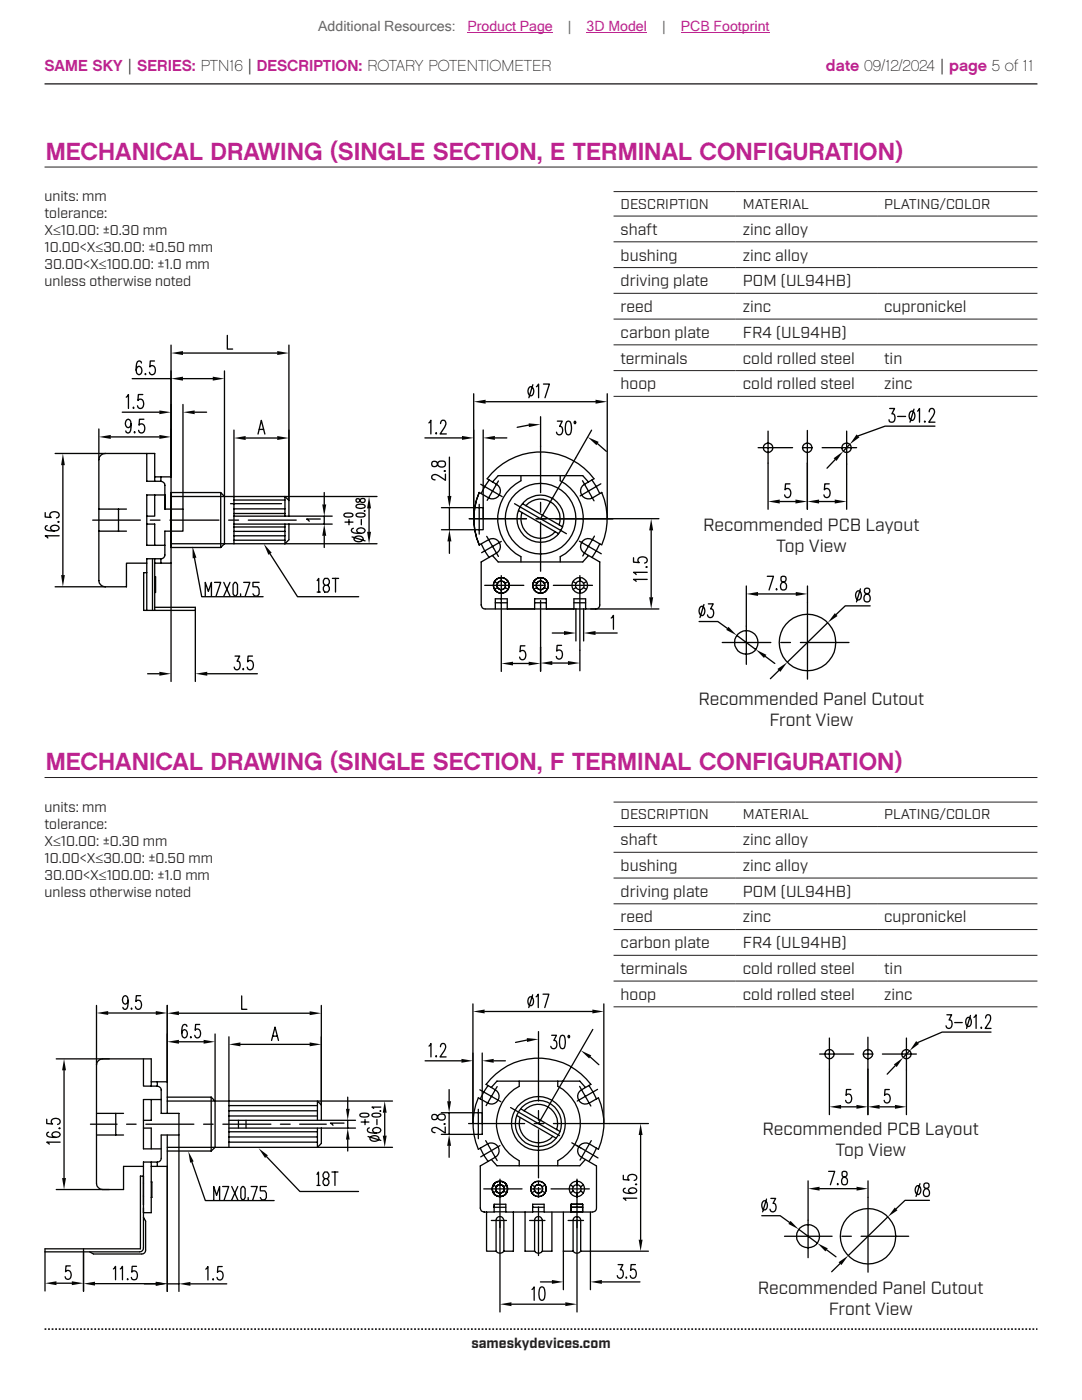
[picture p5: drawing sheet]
<svg xmlns="http://www.w3.org/2000/svg" width="216mm" height="279mm" viewBox="0 0 216 279" stroke-linecap="round" stroke-linejoin="round" font-family="sans-serif">
<path d="M8.9 16.7h198.1" fill="none" stroke="#231f20" stroke-width=".26"/>
<path d="M8.9 265.3h198.1" fill="none" stroke="#231f20" stroke-width=".35" stroke-dasharray=".4 .4 .4 .4 .4 .4" stroke-dashoffset=".7" stroke-linecap="butt"/>
<path d="M8.9 33.3h198.1" fill="none" stroke="#231f20" stroke-width=".2"/>
<path d="M94.5 78.6v24.9M121.2 78.6v24.9M96.9 80.2h21.9" fill="none" stroke="#040503" stroke-width=".26"/>
<g fill="#040503">
<path d="M94.5 80.2l2.4-.4v.8z"/>
<path d="M118.8 79.8l2.4 .4-2.4 .4z"/>
</g>
<path d="M34.1 68.9v26.3M36.5 70.5h18.8M57.7 68.9v31M105.6 77.3l.2-.1a.95 .95 0 0 1 .8 .7 .95 .95 0 0 1-.4 .9l-.4 .2a1.17 1.17 0 0 1-.2-1.7zM106.3 76.8l-.8 2.6M107 77.2l.5-.6v2.8M108.4 76.6h1.2l-.9 2.8" fill="none" stroke="#040503" stroke-width=".26"/>
<g fill="#040503">
<path d="M34.1 70.5l2.4-.4v.8z"/>
<path d="M55.3 70.1l2.4 .4-2.4 .4z"/>
</g>
<path d="M26.4 75.6h7.7M34.1 74v21.2M36.5 75.6h6M44.8 74v25.1M45.4 66.9v2.8h1" fill="none" stroke="#040503" stroke-width=".26"/>
<g fill="#040503">
<path d="M42.5 75.2l2.3 .4-2.3 .4z"/>
<path d="M34.1 75.6l2.4-.4v.8z"/>
</g>
<path d="M28.2 72.4l-.1-.2-.4-.2a1.64 1.64 0 0 0-.5 1.9l.1 .5 .4 .4a.87 .87 0 0 0 .6-.9 .87 .87 0 0 0-.6-.8l-.3 .1-.2 .7M29 74.6v.2l.1-.2M30.8 72h-.8l-.1 1.2a.52 .52 0 0 1 .8-.1 1.09 1.09 0 0 1-.2 1.7 .55 .55 0 0 1-.7-.5M34.1 99.1h10.7M34.1 98.3h9.9M18.5 103.8h9.5M30 103.8h1.9M33.9 103.8h9.8M34.1 109.3h9.9M34.1 108.5h10.7M45.6 103.8h2M49.5 103.8h9.6" fill="none" stroke="#040503" stroke-width=".26"/>
<path d="M38.4 109l.8 2.3-.8 .1z" fill="#040503"/>
<path d="M105.5 84.8l-2.3 .5M107.9 83.2v5.9M111.8 95.9a8.5 8.5 0 0 1 0 15.2M118 85.9l-3.1 5.5M119.2 88.5l1.8 1.6M38.8 111.3l1.5 7.8h12.2M93.6 103.5h11.4M107 103.5h2M110.9 103.5h11.4" fill="none" stroke="#040503" stroke-width=".26"/>
<g fill="#040503">
<path d="M117.2 87.2l2.3 1-.5 .6z"/>
<path d="M105.5 84.5l2.4 .2-2.4 .5z"/>
</g>
<g fill="none" stroke="#040503" stroke-width=".26">
<path d="M97.2 95.5a13.3 13.3 0 0 1 21.3 0M99.4 94.9h16.9M111.2 84h1l-.5 1.1h.2a.94 .94 0 0 1 .4 1 .94 .94 0 0 1-.8 .7l-.3-.2-.2-.4M113.1 84.2l.4-.2a1.46 1.46 0 0 1 .5 1.6l-.2 1-.5 .2a1.43 1.43 0 0 1-.5-1.6zM114.6 84.1l.1-.1 .2 .3-.2 .3-.1-.1zM93.6 103.5h11.4M96.7 116.8h7.8M99.4 112.1h16.9M106.5 116.8h1.9M107 103.5h2M110.4 116.8h7.8M110.9 103.5h11.4"/>
<path d="M114.5 119.5h2.4M107.9 129.2v4.7M110.2 132.3h3.1M114.5 120.3h2.4M115.7 129.8v4.1"/>
</g>
<g fill="#040503">
<path d="M107.9 132.3l2.3-.4v.8z"/>
<path d="M113.3 131.9l2.4 .4-2.4 .4z"/>
</g>
<g fill="none" stroke="#040503" stroke-width=".26">
<path d="M89.7 91.2v7.8M88.1 101.3h6.6M88.1 105.7h6.6M89.7 101.3v4.4M89.7 108.1v2.3M96.8 121.5h20.1M112.1 128.8h-.9l-.1 1.1a.62 .62 0 0 1 1 .2 .93 .93 0 0 1-.7 1.4l-.2-.1-.2-.4"/>
<circle cx="115.7" cy="116.8" r="1.57"/>
<circle cx="115.7" cy="116.8" r=".86"/>
</g>
<g fill="#040503">
<path d="M89.7 105.7l.4 2.4h-.8z"/>
<path d="M89.3 99h.8l-.4 2.3z"/>
</g>
<g fill="none" stroke="#040503" stroke-width=".26">
<path d="M86.3 92.2l-.1 .6a.59 .59 0 0 0 .5 .3 .59 .59 0 0 0 .5-.2 .91 .91 0 0 1 .7-.9 .91 .91 0 0 1 1 .4 .84 .84 0 0 1-.9 .9 .84 .84 0 0 1-.8-1 .69 .69 0 0 0-.9-.1zM88.7 93.9l.2 .1h-.3M88.9 94.6v1.3l-1.3-.9a.79 .79 0 0 0-.9-.3 .79 .79 0 0 0-.5 .7l.2 .3 .4 .1M103.9 95.9a8.5 8.5 0 0 0-4.6 7.6 8.5 8.5 0 0 0 4.6 7.6M107.9 89v9.3M96 108.5l1.6 2.8M97.1 107l2.4 4M97.5 107.7a1.55 1.55 0 0 1 2.1 .6 1.55 1.55 0 0 1-.5 2.1l-3.1 1.7v8.6a.76 .76 0 0 0 .8 .8M98.3 110.9l1.1 1.2M98.7 116.1l.6 .3M99.3 117.3l-.6 .3M100 114.9v19.1"/>
<path d="M100 108.1l-3.9 2.2M101.2 119.5h-2.4v2M107.9 100.3v1.9M107.9 104.2v9.8M107.9 115.9v2M107.9 119.9v14.1M98.8 120.3h2.4M102.4 132.4h3.1"/>
<circle cx="100" cy="116.8" r="1.57"/>
<circle cx="107.9" cy="103.5" r="7"/>
</g>
<g fill="#040503">
<path d="M100 132.4l2.4-.3v.7z"/>
<path d="M105.5 132.1l2.4 .3-2.4 .4z"/>
</g>
<g fill="none" stroke="#040503" stroke-width=".26">
<path d="M19.7 85.6v6.1M22.1 87.2h9.7M34.1 85.6v9.6M95.6 98.3a13.3 13.3 0 0 0 0 10.5M95.9 96.6l4.3 2.5M97.2 95.5l1.9 1.1a1.57 1.57 0 0 1 .5 2.2 1.57 1.57 0 0 1-2.1 .6l-1.9-1.1a13.3 13.3 0 0 0 0 10.5M97.6 95.8l-.9 1.3-.7 1.4M99.4 94.9l-1.1 1.3M99.5 96l-2.3 3.9M103.9 94.9v1M111.8 94.9v1M114.9 91.4l-7 12.1"/>
<path d="M94.7 101.3h1.7v4.4h-1.7M95.6 100.7v5.9M97.5 107.7l-1.9 1.1M100 115.3v.7M100 117.7v.7M100.8 117.3l.6 .3M101.2 119.5v2h5.5v-2h2.3v2h5.5v-2M101.4 116.1l-.6 .3M102.7 100.5l10.3 6M103.5 101.9l8 4.6M103.9 111.1v1.1M104.1 102.3a3.9 3.9 0 0 0 1.8 4.6 3.9 3.9 0 0 0 4.9-.8"/>
<path d="M104.3 100.5l8 4.6M104.9 100.9a3.9 3.9 0 0 1 4.9-.8 3.9 3.9 0 0 1 1.8 4.6M106.5 116.1l.6 .3M107.1 117.3l-.6 .3M107.9 115.3v.7M107.9 117.7v.7M108.6 117.3l.6 .3M109.2 116.1l-.6 .3M111.8 111.1v1.1M114.3 116.1l.7 .3M115 117.3l-.7 .3M104.7 128.9h-.8l-.1 1.2a.58 .58 0 0 1 .5-.3 .58 .58 0 0 1 .5 .4 .93 .93 0 0 1-.7 1.5l-.2-.2-.2-.4"/>
<path d="M106.7 120.3h2.3"/>
<circle cx="100" cy="116.8" r=".86"/>
<circle cx="107.8" cy="103.5" r="4.7"/>
<circle cx="107.8" cy="116.8" r="1.57"/>
<circle cx="107.8" cy="116.8" r=".86"/>
</g>
<path d="M98.5 109.4v.1" fill="none" stroke="#040503" stroke-width=".2"/>
<g fill="#040503">
<path d="M19.7 87.2l2.4-.4v.8z"/>
<path d="M31.8 86.8l2.3 .4-2.3 .4z"/>
</g>
<g fill="none" stroke="#040503" stroke-width=".26">
<path d="M26.2 84.6a.67 .67 0 0 1-.7 .7 .9 .9 0 0 1-.5-.8 .9 .9 0 0 1 .6-.8l.3 .1a2.68 2.68 0 0 1 0 2.5l-.4 .1-.3-.1-.1-.3M26.9 86.1v.3l.1-.1M28.7 83.7h-.9l-.1 1.2a.59 .59 0 0 1 .6-.3 .59 .59 0 0 1 .5 .3 .93 .93 0 0 1-.7 1.5l-.3-.1-.1-.4M29.3 90.5v5.6h2.8v-.9M30.9 96.1v-5.6h-9.9a1.28 1.28 0 0 0-1.3 1.2v24.2a1.28 1.28 0 0 0 1.3 1.2h4.2v-4.7h4.1M30.9 98.8v4.2h-1.6M30.9 95.2h3.2v17.2h-3.2M32.1 96.1a.83 .83 0 0 1 .8 .7v4.8h3.6v4.4h-3.6v4.8a.75 .75 0 0 1-.8 .7M56.9 99.1h18.3M116.2 95.9l2.3 4M116.3 94.9l1.1 1.3M118.1 95.8l1.6 2.7"/>
<path d="M118.5 95.5l-1.9 1.1a1.58 1.58 0 0 0-.5 2.2 1.58 1.58 0 0 0 2.1 .6l1.9-1.1a13.3 13.3 0 0 1 0 10.5l-1.9-1.1a1.56 1.56 0 0 0-2.1 .5 1.56 1.56 0 0 0 .5 2.2l3.1 1.7v8.6a.76 .76 0 0 1-.8 .8h-2v-2M119.9 96.6l-4.1 2.4M19.7 106h5.5M19.7 101.6h5.5M23.6 101.6v4.4M29.3 114.3h-.6v7.5h10.3v-.6M29.3 104.6h1.6v4.2M30.9 111.5v10.3M32.1 112.4v-.9h-2.8v10.3M32.9 101.6v-2.8h-3.6v10h3.6M56.9 108.5h18.3M73.6 101.5v4.6"/>
<path d="M115.6 108l4.4 2.5M115.7 114.9v14.9M116.4 117.3l.6 .3M117 116.1l-.6 .3M117.4 110.9l-1.1 1.2M118.6 107l-2.3 4M119.7 108.5l-1.6 2.8"/>
</g>
<g fill="#040503">
<path d="M73.6 99.1l.4 2.4h-.8z"/>
<path d="M73.2 106.1h.8l-.4 2.4z"/>
</g>
<path d="M71.1 99.6a.39 .39 0 0 0 0 .4 .39 .39 0 0 0 .4 .2l.2-.1a.66 .66 0 0 1 .4-.6 .66 .66 0 0 1 .7 .3 .55 .55 0 0 1-.5 .5 .55 .55 0 0 1-.6-.6l-.2-.2zM68.7 102.6l.7-.2a.81 .81 0 0 1 1 .4 1.32 1.32 0 0 1-1.8 0zM68.8 104.2h1.6M69.6 103.7v1M70.2 107.2l2.6 .7M70.5 105.4l-.3 .1-.1 .4a1.64 1.64 0 0 0 1.9 .5h.5l.3-.5a.9 .9 0 0 0-.8-.6 .9 .9 0 0 0-.8 .6l.1 .3 .7 .2M70.8 107.2a1.16 1.16 0 0 1 1.7 .2v.3a1.13 1.13 0 0 1-1.9 0zM71.1 102.6l.7-.2a.79 .79 0 0 1 1 .4 1.31 1.31 0 0 1-1.8 0zM71.1 100.8l.7-.2a.76 .76 0 0 1 1 .5v.2l-1 .2-.7-.2zM72.1 103.7v1M72.8 101.9v.1h-.1" fill="none" stroke="#040503" stroke-width=".26"/>
<path d="M52.6 108.5l1.6 1.8-.6 .4z" fill="#040503"/>
<g fill="none" stroke="#040503" stroke-width=".26">
<path d="M46.7 85.8v13.3M49 87.4h6.3M57.7 85.8v14.1M41 119v-2.8l.6 1.8 .6-1.8v2.8M42.8 116.2h1.2l-.9 2.8M44.7 116.2l1.2 2.8M45.9 116.2l-1.2 2.8M46.8 116.2h.3l.3 .5v1.8l-.3 .5h-.3l-.3-.5v-1.8zM48 118.5v.5M48.6 116.2h1.3l-1 2.8M51.7 116.2h-1.2v.9h.9l.3 .5v.9l-.3 .5h-.6l-.3-.5M53.9 110.5l5.5 8.6h12.2"/>
<path d="M63.3 115.9l.3-.5v2.8M63.3 118.2h.6M64.8 116.8l-.3-.4v-.5l.3-.5h.6l.3 .5v.5l-.3 .4h-.6l-.3 .4v.5l.3 .5h.6l.3-.5v-.5l-.3-.4M66.3 115.4h1.3M66.9 115.4v2.8"/>
</g>
<g fill="#040503">
<path d="M46.7 87.4l2.3-.4v.8z"/>
<path d="M55.3 87l2.4 .4-2.4 .4z"/>
</g>
<g fill="none" stroke="#040503" stroke-width=".26">
<path d="M44 98.3l.8 .8v9.4l-.8 .8zM44.8 99.1h12.1M46.7 99.1v9.4M46.7 99.8h10.2M51.5 86.6l.6-2.7 .8 2.7M51.7 85.7h.9M56.9 99.1l.8 .8M56.9 99.1v3.9M64.7 98.3v2.4M44.8 108.5h12.1M46 100.5h10.2M46.7 102.5h10.2"/>
<path d="M46.7 101.6h10.2M46.7 107.8h10.2M46.7 106.9h10.2M46.7 106h10.2M46.7 105.2h10.2M46.7 103h19.6M46.7 104.6h19.6M56.9 104.6v3.9M57.7 107.7l-.8 .8M64.7 103v1.6M64.7 106.9v2.4"/>
</g>
<g fill="#040503">
<path d="M64.3 100.7h.8l-.4 2.3z"/>
<path d="M64.7 104.6l.4 2.3h-.8z"/>
</g>
<path d="M57.7 99.9v3.1M84.8 87.4h7.4M94.5 85.8v17.7M96.4 85.8v17.7M98.7 87.4h2.4M57.7 104.6v3.1M63.9 103.6h-2.7l.5 .4" fill="none" stroke="#040503" stroke-width=".26"/>
<g fill="#040503">
<path d="M96.4 87.4l2.3-.4v.8z"/>
<path d="M92.2 87l2.3 .4-2.3 .4z"/>
</g>
<path d="M85.6 84.4l.4-.5v2.7M87 86.3v.3l.1-.1M87.9 84.5l.1-.4a.58 .58 0 0 1 .8-.1 .58 .58 0 0 1 .1 .9l-1.1 1.7h1.3M34.1 112.4v23.6M29.5 134.5h2.3M39 121.8v14.2M41.4 134.5h10M114.9 121.5v.1M116.5 121.5v.1" fill="none" stroke="#040503" stroke-width=".26"/>
<g fill="#040503">
<path d="M31.8 134.1l2.3 .4-2.3 .4z"/>
<path d="M39 134.5l2.4-.4v.8z"/>
</g>
<path d="M107.8 103.5h23.7M129.9 105.9v13.3M46.9 130.9h.9l-.5 1h.3a1.06 1.06 0 0 1-.2 1.8 .55 .55 0 0 1-.7-.6M48.5 133.4v.3l.1-.2M50.4 130.9h-.9l-.1 1.2a.58 .58 0 0 1 .6-.3 .58 .58 0 0 1 .5 .4 .93 .93 0 0 1-.7 1.5l-.3-.2-.2-.4M117.9 121.5h13.6" fill="none" stroke="#040503" stroke-width=".26"/>
<g fill="#040503">
<path d="M129.9 103.5l.4 2.4h-.8z"/>
<path d="M129.5 119.2h.8l-.4 2.3z"/>
</g>
<path d="M11 90.5h10M12.5 92.8v22M11 117.1h10M126.4 111.3v.9l1.2 .1a.58 .58 0 0 1-.3-.6 .58 .58 0 0 1 .4-.5 .93 .93 0 0 1 1.4 .7l-.1 .3-.4 .2M129 113.1l.1 .1h-.2M129.1 115.6h-2.7l.5 .4M129.1 114.2h-2.7l.5 .5" fill="none" stroke="#040503" stroke-width=".26"/>
<g fill="#040503">
<path d="M12.5 90.5l.4 2.3h-.7z"/>
<path d="M12.2 114.8h.7l-.4 2.3z"/>
</g>
<path d="M24.4 82.3h7.4M34.1 80.7v14.5M36.5 80.7v20.9M38.8 82.3h2.4M9 102.3v.9l1.2 .1a.58 .58 0 0 1-.3-.6 .58 .58 0 0 1 .4-.5 .93 .93 0 0 1 1.5 .7l-.1 .3-.4 .2M9.4 104.9l-.2 .1-.2 .4a1.64 1.64 0 0 0 1.9 .6l.5-.1 .4-.5a.91 .91 0 0 0-.9-.6 .91 .91 0 0 0-.8 .6l.4 .5 .4 .1M11.7 104.1l.1 .1h-.3M11.8 106.9h-2.8l.6 .5" fill="none" stroke="#040503" stroke-width=".26"/>
<g fill="#040503">
<path d="M36.5 82.3l2.3-.4v.8z"/>
<path d="M31.8 81.9l2.3 .4-2.3 .4z"/>
</g>
<path d="M25.2 79.3l.4-.6v2.8M28.5 78.7h-.9l-.1 1.2a.58 .58 0 0 1 .6-.3 .58 .58 0 0 1 .5 .5 .93 .93 0 0 1-.7 1.4l-.3-.1-.2-.4M26.6 81.2v.3l.1-.1M30.4 111.5v10.3M30.9 115.1v3.2h.1v-3.2h-.1M30.9 121.2h8.1M110.2 126.3h2.3M114.9 121.5v6.4M116.5 121.5v6.4M118.8 126.3h4.4" fill="none" stroke="#040503" stroke-width=".26"/>
<g fill="#040503">
<path d="M112.5 125.9l2.4 .4-2.4 .4z"/>
<path d="M116.5 126.3l2.3-.4v.8z"/>
</g>
<path d="M161.1 92.4v9.2M168.9 92.6v9M163.4 100.1h3.2M122 123.3l.4-.5v2.8" fill="none" stroke="#040503" stroke-width=".26"/>
<g fill="#040503">
<path d="M161.1 100.1l2.3-.4v.8z"/>
<path d="M166.6 99.7l2.3 .4-2.3 .4z"/>
</g>
<path d="M153.3 92.4v9.2M161.1 92.4v9.2M165.5 96.6h-.9l-.1 1.2a.64 .64 0 0 1 .8-.3 .64 .64 0 0 1 .3 .7 .83 .83 0 0 1-.8 1.1l-.2-.1-.2-.4M155.6 100.1h3.1" fill="none" stroke="#040503" stroke-width=".26"/>
<g fill="#040503">
<path d="M153.3 100.1l2.3-.4v.8z"/>
<path d="M158.7 99.7l2.4 .4-2.4 .4z"/>
</g>
<path d="M157.6 96.6h-.9v1.2a.64 .64 0 0 1 .7-.3 .64 .64 0 0 1 .4 .7 .83 .83 0 0 1-.8 1.1l-.3-.1-.1-.4M166.6 91.7l-1.6 1.7M169.6 88.7l-1.3 1.3M177.5 81.5h1l-.5 1.1h.2a1.02 1.02 0 0 1-.1 1.7l-.6-.1-.1-.4M179.1 83.1h1.6M181.7 82.2l.4-.1a1.18 1.18 0 0 1 0 1.8h-.3a1.22 1.22 0 0 1-.1-1.7zM182.4 81.7l-.8 2.6M183.1 82.1l.4-.6v2.8M184.5 84l-.1 .2h.2M185.4 82.2l.1-.4a.59 .59 0 0 1 .9-.1 .59 .59 0 0 1 0 .9l-1.1 1.7h1.3M186.6 85h-10l-5.4 2" fill="none" stroke="#040503" stroke-width=".26"/>
<g fill="#040503">
<path d="M166.3 91.5l2-1.5-1.4 2z"/>
<path d="M170.9 86.7l.6 .6-1.9 1.4z"/>
</g>
<g fill="none" stroke="#040503" stroke-width=".26">
<path d="M151.3 89.3h6.8M153.3 86v6.4M160.1 89.3h2M161.1 85.9v6.5M164.1 89.3h6.8M168.9 86v6.6M171 118l.2-.1a.95 .95 0 0 1 .7 .7 .95 .95 0 0 1-.3 1l-.4 .1a1.17 1.17 0 0 1-.2-1.7zM171.7 117.5l-.8 2.6M172.6 117.5a.65 .65 0 0 0 .5 1 .81 .81 0 0 1 .6 .9 .81 .81 0 0 1-.9 .7 .92 .92 0 0 1-.4-1 .92 .92 0 0 1 .9-.7 .56 .56 0 0 0 .3-.5 .56 .56 0 0 0-.4-.5zM155.4 133.8l-1.7 1.6M165.2 124.3l-8.1 7.8M173.6 120.9h-4.9l-1.9 1.7"/>
<circle cx="153.3" cy="89.4" r=".92"/>
<circle cx="161.1" cy="89.4" r=".92"/>
<circle cx="168.9" cy="89.4" r=".94"/>
</g>
<g fill="#040503">
<path d="M155.1 133.5l2-1.4-1.4 2z"/>
<path d="M166.6 122.4l.5 .5-1.9 1.4z"/>
</g>
<g fill="none" stroke="#040503" stroke-width=".26">
<path d="M139.5 124h3.7l1.9 1.4M139.8 121.1l.4-.1a1.18 1.18 0 0 1 0 1.9h-.3a1.22 1.22 0 0 1-.1-1.8zM140.5 120.6l-.8 2.6M141.3 120.5h1l-.5 1h.2a1.06 1.06 0 0 1-.1 1.7 .56 .56 0 0 1-.7-.5M147 126.8l3.8 2.8M148.9 125v7.6M152.7 131l1.9 1.4M161.1 120.3v15.2"/>
<circle cx="148.9" cy="128.2" r="2.34"/>
</g>
<g fill="#040503">
<path d="M150.8 129.6l2.1 1.1-.5 .6z"/>
<path d="M145.4 125.1l1.6 1.7-2.1-1.1z"/>
</g>
<g fill="none" stroke="#040503" stroke-width=".26">
<path d="M148.9 116.9v8.1M151.3 118.5h7.5M161.1 116.9v3.4M144.1 128.2h9.7M155.8 128.2h1.9M159.7 128.2h9.7"/>
<circle cx="161.1" cy="128.2" r="5.6"/>
</g>
<g fill="#040503">
<path d="M148.9 118.5l2.4-.4v.8z"/>
<path d="M158.8 118.1l2.3 .4-2.3 .4z"/>
</g>
<path d="M153.1 115h1.2l-.8 2.7M155 117.5v.2v-.1M155.9 115.1l-.1 .6a.87 .87 0 0 0 .9 .6 .75 .75 0 0 1 .2 1.1 .75 .75 0 0 1-1 .2l-.1-.1a.95 .95 0 0 1 .8-1.4 .6 .6 0 0 0-.1-1.1z" fill="none" stroke="#040503" stroke-width=".26"/>
<path d="M8.9 155.2h198.1" fill="none" stroke="#231f20" stroke-width=".2"/>
<path d="M51.6 229.2l1.9 1.4-.6 .5z" fill="#040503"/>
<path d="M94.4 200.4v23.8M96.7 201.9h21.5M120.5 200.4v23.8M53.2 230.8l6.6 7h11.7M63.3 234.4l.3-.5v2.7M63.3 236.6h.6M64.8 235.2l-.3-.4v-.4l.3-.5h.5l.3 .5v.4l-.3 .4h-.5l-.3 .5v.4l.3 .5h.5l.3-.5v-.4l-.3-.5M66.2 233.9h1.2M66.8 233.9v2.7" fill="none" stroke="#040503" stroke-width=".26"/>
<g fill="#040503">
<path d="M94.4 201.9l2.3-.4v.8z"/>
<path d="M118.2 201.5l2.3 .4-2.3 .4z"/>
</g>
<path d="M105.6 199.1l.4-.2a.98 .98 0 0 1 .5 1 .98 .98 0 0 1-.7 .8 1.14 1.14 0 0 1-.2-1.6zM106.3 198.5l-.8 2.6M107 198.9l.4-.5v2.7M108.4 198.4h1.1l-.8 2.7M33.4 232.8v24.9M16.7 249.8v7.9M19 256.2h12.1" fill="none" stroke="#040503" stroke-width=".26"/>
<g fill="#040503">
<path d="M31.1 255.8l2.3 .4-2.3 .4z"/>
<path d="M16.7 256.2l2.3-.4v.8z"/>
</g>
<g fill="none" stroke="#040503" stroke-width=".26">
<path d="M19.3 200.7v11.8M20.5 211.3h9.7M21.6 202.2h9.5M33.4 200.7v15.2M18 224.4h5.4M25.3 224.4h1.9M29.1 224.4h9.6M40.6 224.4h1.9M44.5 224.4h9.6M56 224.4h1.9M59.8 224.4h5.3M22.6 253.2l.5-.5v2.7"/>
<path d="M24 253.2l.4-.5v2.7M25.5 255.2l-.1 .1h.2M27.2 252.7h-.8l-.1 1.2a.57 .57 0 0 1 .6-.3 .57 .57 0 0 1 .4 .4 .83 .83 0 0 1 0 1 .83 .83 0 0 1-.9 .3l-.2-.4"/>
</g>
<g fill="#040503">
<path d="M19.3 202.2l2.3-.4v.8z"/>
<path d="M31.1 201.8l2.3 .4-2.3 .4z"/>
</g>
<path d="M25.6 199.6l-.3 .7-.3 .1a.89 .89 0 0 1-.6-.8 .89 .89 0 0 1 .6-.9l.3 .1a2.69 2.69 0 0 1 0 2.5l-.4 .1-.3-.1-.1-.3M28.1 198.7h-.9l-.1 1.2a.57 .57 0 0 1 .6-.3 .57 .57 0 0 1 .4 .4 .91 .91 0 0 1-.6 1.4l-.3-.1-.2-.4M26.2 201.2v.2l.1-.1M105.2 207.6l-2.3 .4M107.4 205.9v4.1M117.8 210.9l1.7 1.6M24.7 232.8h3.9M9 249.2h19M9 249.8h18.8M18.7 250.3h9.6" fill="none" stroke="#040503" stroke-width=".26"/>
<g fill="#040503">
<path d="M115.9 209.6l2.1 1-.4 .6z"/>
<path d="M105.1 207.2l2.3 .2-2.2 .6z"/>
</g>
<path d="M89.6 217.5v2.3M110.1 206.6h.9l-.5 1h.3a.92 .92 0 0 1 .3 1 .92 .92 0 0 1-.8 .7l-.3-.2-.1-.3M111.9 206.7l.4-.1a1.53 1.53 0 0 1 .5 1.6l-.2 1-.4 .1a1.31 1.31 0 0 1-.6-1.5zM113.5 206.6l.2 .3-.2 .2-.2-.2zM88.1 222.1h6.5M88.1 226.4h6.5M89.6 222.1v4.3M89.6 228.7v2.3" fill="none" stroke="#040503" stroke-width=".26"/>
<g fill="#040503">
<path d="M89.2 219.8h.8l-.4 2.3z"/>
<path d="M89.6 226.4l.4 2.3h-.8z"/>
</g>
<g fill="none" stroke="#040503" stroke-width=".26">
<path d="M19.3 212.5v23.7M95.4 219.1a13 13 0 0 0 0 10.3M103.6 216.8a8.3 8.3 0 0 0-4.5 7.4 8.3 8.3 0 0 0 4.5 7.5M107.4 210v9.7M111.3 216.8a8.4 8.4 0 0 1 0 14.9M86.3 222.5l-.1 .6a.58 .58 0 0 0 .5 .4 .58 .58 0 0 0 .5-.3 .88 .88 0 0 1 .7-.9 .88 .88 0 0 1 .9 .5 .82 .82 0 0 1-.8 .8 .82 .82 0 0 1-.8-.9 .67 .67 0 0 0-.9-.2zM88.7 224.2l.1 .1h-.2M88.8 224.9v1.2l-1.3-.8a.77 .77 0 0 0-.8-.3 .77 .77 0 0 0-.5 .7l.2 .3h.4M96.9 227.6l2.3 4M97.3 228.3a1.54 1.54 0 0 1 2.1 .6 1.54 1.54 0 0 1-.6 2.1M103.8 223a3.8 3.8 0 0 0 1.7 4.6 3.8 3.8 0 0 0 4.8-.8M107.4 221.6v2"/>
<path d="M107.4 225.5v9.6M107.4 237v1.9M118 227.6l-2.3 3.9M121.6 224.2h7.8M127.8 226.5v20.9M107.4 240.9v9.7M117.8 249.7h11.6"/>
<circle cx="107.4" cy="224.2" r="4.6"/>
<circle cx="107.4" cy="224.2" r="5.4"/>
</g>
<g fill="#040503">
<path d="M127.8 224.2l.4 2.3h-.8z"/>
<path d="M127.4 247.4h.8l-.4 2.3z"/>
</g>
<g fill="none" stroke="#040503" stroke-width=".26">
<path d="M119.4 219.1a12.5 12.5 0 0 1 0 10.3M95.8 229.2l.7 1.3 .9 1.3M96.5 237.3h7.7M97.3 228.3l-1.9 1.1M98.8 231l-3 1.7v8.4a.74 .74 0 0 0 .8 .8h2M99.8 228.6l-3.9 2.3M106.1 237.3h1.9M110 237.3h7.6M115 228.6l4.3 2.5M117.6 228.3a1.55 1.55 0 0 0-2.1 .5 1.55 1.55 0 0 0 .5 2.2l3 1.7M124.4 234.5v.9l1.1 .1a.57 .57 0 0 1-.2-.6 .57 .57 0 0 1 .4-.4 .81 .81 0 0 1 1 0 .81 .81 0 0 1 .2 .9l-.4 .2M124.8 237.1l-.3 .1-.1 .5a1.61 1.61 0 0 0 1.8 .5l.5-.1 .4-.4a.86 .86 0 0 0-.9-.6 .86 .86 0 0 0-.8 .6l.4 .4 .4 .1"/>
<path d="M126.9 236.3l.2 .1h-.3M127.1 239.1h-2.7l.5 .5M97.1 241.9v7.8h1.9M99.8 243.8v18M115.1 243.8v18M115.9 243.6v6.1h1.9M116.3 241.9h1.9M102.1 260.3h10.7"/>
</g>
<g fill="#040503">
<path d="M99.8 260.3l2.3-.4v.8z"/>
<path d="M112.8 259.9l2.3 .4-2.3 .4z"/>
</g>
<g fill="none" stroke="#040503" stroke-width=".26">
<path d="M20.5 211.3a1.25 1.25 0 0 0-1.2 1.2M69.4 219v2.3M95.4 219.1l1.9 1a1.52 1.52 0 0 0 2.1-.5 1.52 1.52 0 0 0-.6-2.1l-1.8-1.1a13 13 0 0 1 20.9 0l-1.9 1.1a1.53 1.53 0 0 0-.5 2.1 1.53 1.53 0 0 0 2.1 .5l1.8-1M95.7 217.5l4.2 2.4M97.4 216.6l-1.6 2.7M98 217l1.2-1.2h16.5l1.1 1.2M99.2 216.8l-2.2 3.8M103.6 215.8v1M111.3 215.8v1M115.7 216.8l2.2 3.9M117.5 216.6l1.5 2.7M118.3 205.4l-10.9 18.8"/>
<path d="M119.2 217.4l-4 2.3M19.3 226.5h5.4M19.3 222.2h5.4M23.1 222.2v4.3M24.7 232.8v4.6h-4.2a1.25 1.25 0 0 1-1.2-1.2M64.1 223.6h6.8M69.4 223.6v1.5M69.4 227.4v2.3M70.9 225.1h-6.8v3.1M93.5 224.2h11.2M94.6 222.1h1.6v4.3h-1.6M95.4 221.4v5.9"/>
<path d="M98.4 236.5l.6 .3M99 237.7l-.6 .3M99.8 235.8v.6zM99.8 238.1v.7zM99.8 235.3v9.7M100.5 237.7l.6 .3M101.1 236.5l-.6 .3M101.9 221l9.7 5.6M103.1 222.6l7.9 4.6M103.6 231.7v.9M103.9 221.3l7.9 4.5M104.6 221.7a3.8 3.8 0 0 1 4.7-.8 3.8 3.8 0 0 1 1.8 4.5"/>
<path d="M106.1 236.5l.6 .3M106.6 224.2h1.9M106.7 237.7l-.6 .3M107.4 235.8v.6zM107.4 238.1v.7zM108.2 237.7l.6 .3M108.8 236.5l-.6 .3M110.4 224.2h11.2M111.3 231.7v.9M113.8 236.5l.6 .3M114.1 228.1l1.8 1M114.4 237.7l-.6 .3"/>
<path d="M115.1 235.8v.6zM115.1 238.1v.7zM115.1 235.3v9.7M115.8 237.7l.6 .3M116.4 236.5l-.6 .3M116.8 231.4l-1.1 1.2h-16.5l-1.2-1.2M117.6 228.3l1.8 1.1M119 229.2l-1.5 2.6M119 232.7v8.4a.74 .74 0 0 1-.8 .8M9 249.2v.6M16.7 249.2v.6M17.9 249.8l.8 .5"/>
<path d="M98 243.6h3.1M98.6 240.3h2.3v1.5h-2.3zM98.6 240.9h2.3M99.2 243a.78 .78 0 0 1 .9-.2 .78 .78 0 0 1 .4 .8v6.1a.95 .95 0 0 1-1.5 0v-6.1zM100.9 241.9h5.4M102.4 241.9v7.8h-1.9M104.8 241.9v7.8h1.9M105.7 243.6h3M106.2 257.3l.4-.5v2.7M106.3 240.3h2.3v1.5h-2.3zM106.3 240.9h2.3M106.7 249.7a.95 .95 0 0 0 1.5 0"/>
<path d="M106.7 249.7v-6.1a.78 .78 0 0 1 .7-.8 .78 .78 0 0 1 .8 .8v6.1M107.8 257l.4-.2a1.43 1.43 0 0 1 .5 1.6l-.2 1-.4 .1a1.31 1.31 0 0 1-.6-1.5zM108.6 241.9h5.4M110.1 241.9v7.8h-1.9M112.4 241.9v7.8h2a.9 .9 0 0 0 1.5 0M113.4 243.6h3M114 240.3h2.3v1.5h-2.3zM114 240.9h2.3M115.9 243.6a.76 .76 0 0 0-.8-.8 .76 .76 0 0 0-.7 .8v6.1M117.8 241.9v7.8"/>
<circle cx="99.7" cy="237.3" r="1.53"/>
<circle cx="99.7" cy="237.3" r=".84"/>
<circle cx="107.4" cy="237.3" r="1.53"/>
<circle cx="107.4" cy="237.3" r=".84"/>
<circle cx="115.1" cy="237.3" r="1.53"/>
<circle cx="115.1" cy="237.3" r=".84"/>
</g>
<path d="M98.3 230v.1" fill="none" stroke="#040503" stroke-width=".2"/>
<g fill="#040503">
<path d="M69 221.3h.8l-.4 2.3z"/>
<path d="M69.4 225.1l.4 2.3h-.8z"/>
</g>
<path d="M63.3 219.7h15M63.3 229h15M68.6 224.1h-2.7l.5 .5M76.8 222.1v4.5" fill="none" stroke="#040503" stroke-width=".26"/>
<g fill="#040503">
<path d="M76.8 219.7l.4 2.4h-.8z"/>
<path d="M76.4 226.6h.8l-.4 2.4z"/>
</g>
<g fill="none" stroke="#040503" stroke-width=".26">
<path d="M42.1 219v10.7M42.9 219.7v9.3M45.7 219.7v9.3M32.2 226.5v4.7M33.4 232.8v24.9M35.7 226.5v31.2M45.7 227.9h17.6M45.7 226.9h17.6M45.7 225.9h17.6M45.7 222.7h17.6M45.7 221.7h17.6M45.7 220.6h17.6"/>
<path d="M63.3 225.1v3.9M71.9 222.3l.7-.1a.8 .8 0 0 1 1 .4 1.34 1.34 0 0 1-1.8 0zM72.1 223.9h1.5M72.8 223.4v1M73.4 226.8l2.6 .8M73.7 225.1l-.3 .1-.1 .4a1.57 1.57 0 0 0 1.8 .5l.5-.1 .4-.4a.86 .86 0 0 0-.8-.6 .86 .86 0 0 0-.9 .6l.2 .3 .6 .2M74 226.9a1.14 1.14 0 0 1 1.6 .2 .91 .91 0 0 1-.9 .7 .91 .91 0 0 1-.9-.7zM74.3 222.3l.7-.1a.77 .77 0 0 1 1 .4 1.29 1.29 0 0 1-1.8 0zM75.2 223.4v1M75.9 221.7v.1l-.1-.1M76 220.9h-1.8l.4 .3M28.8 256.2h2.3"/>
<path d="M33.4 256.2h2.3M38 256.2h7.2"/>
</g>
<g fill="#040503">
<path d="M31.1 255.8l2.3 .4-2.3 .4z"/>
<path d="M35.7 256.2l2.3-.4v.8z"/>
</g>
<path d="M28.6 219.4v9.9M30.2 225.1v4.2M33.4 226.5v6.3M41.1 253.3l.4-.5v2.6M42.5 255.2v.2l.1-.1M44.3 252.8h-.8l-.1 1.1a.58 .58 0 0 1 .5-.2 .58 .58 0 0 1 .5 .3 .91 .91 0 0 1-.7 1.4l-.2-.1-.2-.4" fill="none" stroke="#040503" stroke-width=".26"/>
<path d="M37.6 229.8l1 2-.6 .2z" fill="#040503"/>
<g fill="none" stroke="#040503" stroke-width=".26">
<path d="M42.9 219.7h20.4M45.7 206.9v12.8M48 208.4h13.8M64.1 206.9v13.6M28.6 236.1v-1.4h-.6v14.5M28.6 229.3h3.6M30.2 232.8h3.2M30.2 235.9h.1v3.1h-.1M30.2 231.9v10.1h-1.6M31.4 231.9h-2.8v17.2a.74 .74 0 0 1-.8 .7M32.2 231.2a.74 .74 0 0 1-.8 .7v.9M38.3 231.9l2.7 7.7h13.7"/>
<path d="M42.7 239.5v-2.7l.5 1.8 .6-1.8v2.7M42.9 229l-.8 .7h-8.7M44.4 236.8h1.2l-.9 2.7M45.7 223.6h18.4M45.7 225.1h18.4M46.2 236.8l1.2 2.7M47.4 236.8l-1.2 2.7M48.4 236.8h.2l.3 .4v1.8l-.3 .5h-.2l-.3-.5v-1.8zM49.5 239v.5M50.1 236.8h1.2l-.9 2.7M53.1 236.8h-1.2v.9h.9l.3 .4v.9l-.3 .5h-.6l-.3-.5M64.1 228.2l-.8 .8h-29.9"/>
<path d="M28.6 242.9l.5 .8v5.8a.74 .74 0 0 1-.8 .8"/>
</g>
<g fill="#040503">
<path d="M45.7 208.4l2.3-.4v.8z"/>
<path d="M61.8 208l2.3 .4-2.3 .4z"/>
</g>
<path d="M33.4 200.7v15.2M35.7 202.2h26.1M54.2 207.6l.7-2.6 .7 2.6M54.4 206.8h.9M64.1 200.7v19.8" fill="none" stroke="#040503" stroke-width=".26"/>
<g fill="#040503">
<path d="M33.4 202.2l2.3-.4v.8z"/>
<path d="M61.8 201.8l2.3 .4-2.3 .4z"/>
</g>
<path d="M48.2 198.8v2.6h1.1M33.4 206.4v9.5M35.7 207.9h4.9M42.9 206.4v13.3" fill="none" stroke="#040503" stroke-width=".26"/>
<g fill="#040503">
<path d="M33.4 207.9l2.3-.4v.8z"/>
<path d="M40.6 207.5l2.3 .4-2.3 .4z"/>
</g>
<g fill="none" stroke="#040503" stroke-width=".26">
<path d="M28.6 211.3v5.5h2.8M28.6 219.4h3.6M30.2 215.9h3.2v6.3M30.2 211.3v5.5M30.2 219.4v4.2h-1.6M31.4 216.8a.81 .81 0 0 1 .8 .7v4.7h3.5v4.3h-3.5M31.4 215.9v.9M33.4 219h8.7l.8 .7h-9.5M37.3 204.8l-.1-.2-.4-.1a1.57 1.57 0 0 0-.5 1.7l.1 .5 .4 .4a.86 .86 0 0 0 .6-.8 .86 .86 0 0 0-.6-.8l-.3 .1-.2 .6M38.1 206.9v.2l.1-.1M39.9 204.5h-.9l-.1 1.1a.51 .51 0 0 1 .9-.1 1.08 1.08 0 0 1-.3 1.6 .54 .54 0 0 1-.6-.5M84.8 211.7h7.3"/>
<path d="M94.4 210.2v14M96.2 210.2v14M98.5 211.7h2.3M28.6 225.1h1.6M47.6 223.6v1.5M49.1 223.6v1.5M63.3 223.6v-3.9l.8 .8v3.1"/>
</g>
<g fill="#040503">
<path d="M96.2 211.7l2.3-.4v.8z"/>
<path d="M92.1 211.3l2.3 .4-2.3 .4z"/>
</g>
<path d="M85.6 208.8l.4-.5v2.6M87 210.7v.2l.1-.1M87.9 208.9l.1-.4a.58 .58 0 0 1 .8-.1 .58 .58 0 0 1 0 .9l-1 1.6h1.2M9 249.8v7.8M11.3 256.1h3M16.7 249.8v7.8" fill="none" stroke="#040503" stroke-width=".26"/>
<path d="M9 256.1l2.3-.4v.8z" fill="#040503"/>
<path d="M14.3 255.7l2.4 .4-2.4 .4z" fill="#040503"/>
<path d="M11.2 211.3h10.6M12.8 213.6v21.5M11.2 237.4h10.6M14 252.6h-.8l-.1 1.2a.57 .57 0 0 1 .5-.3 .57 .57 0 0 1 .5 .4 .81 .81 0 0 1 0 1 .81 .81 0 0 1-.9 .3l-.2-.4" fill="none" stroke="#040503" stroke-width=".26"/>
<g fill="#040503">
<path d="M12.8 211.3l.4 2.3h-.8z"/>
<path d="M12.4 235.1h.8l-.4 2.3z"/>
</g>
<path d="M9.3 223.4v.8l1.2 .1a.57 .57 0 0 1-.3-.5 .57 .57 0 0 1 .4-.5 .81 .81 0 0 1 1 0 .81 .81 0 0 1 .3 .9l-.4 .2M9.7 226h-.2l-.2 .5a1.61 1.61 0 0 0 1.8 .5l.5-.1 .4-.4a.86 .86 0 0 0-.8-.6 .86 .86 0 0 0-.8 .6l.1 .2 .6 .3M11.9 225.1l.1 .1h-.3M12 227.9h-2.7l.5 .4M107.8 255.8h2.3M112.4 249.7v7.7M117.8 249.7v7.7M120.1 255.8h7.6" fill="none" stroke="#040503" stroke-width=".26"/>
<g fill="#040503">
<path d="M110.1 255.4l2.3 .4-2.3 .4z"/>
<path d="M117.8 255.8l2.3-.4v.8z"/>
</g>
<path d="M173.2 213.4v9M180.9 213.6v8.8M175.5 220.9h3.1M123.3 252.4h1l-.5 1h.2a1.04 1.04 0 0 1-.1 1.7 .55 .55 0 0 1-.7-.5M125 254.8v.3l.1-.1M126.8 252.4h-.9l-.1 1.1a.57 .57 0 0 1 .6-.2 .57 .57 0 0 1 .5 .4 .91 .91 0 0 1-.7 1.4l-.3-.1-.1-.4" fill="none" stroke="#040503" stroke-width=".26"/>
<g fill="#040503">
<path d="M173.2 220.9l2.3-.4v.8z"/>
<path d="M178.6 220.5l2.3 .4-2.3 .4z"/>
</g>
<path d="M165.5 213.4v9M173.2 213.4v9M177.5 217.4h-.9l-.1 1.2a.57 .57 0 0 1 .6-.3 .57 .57 0 0 1 .4 .4 .81 .81 0 0 1 0 1 .81 .81 0 0 1-.9 .3l-.2-.4M167.8 220.9h3.1" fill="none" stroke="#040503" stroke-width=".26"/>
<g fill="#040503">
<path d="M165.5 220.9l2.3-.4v.8z"/>
<path d="M170.9 220.5l2.3 .4-2.3 .4z"/>
</g>
<path d="M169.8 217.4h-.9l-.1 1.2a.57 .57 0 0 1 .6-.3 .57 .57 0 0 1 .5 .4 .81 .81 0 0 1 0 1 .81 .81 0 0 1-1 .3l-.2-.4M178.6 212.7l-1.6 1.7M181.5 209.7l-1.3 1.3M188.9 202.5h1l-.5 1.1h.2a1.04 1.04 0 0 1-.1 1.6 .55 .55 0 0 1-.7-.5M190.5 204.1h1.5M193 203.2l.4-.2a1.16 1.16 0 0 1 0 1.9h-.3a1.2 1.2 0 0 1-.1-1.7zM193.6 202.7l-.7 2.5M194.3 203l.5-.5v2.7M195.8 205v.2l.1-.1M196.7 203.2l.1-.5 .6-.2a1.03 1.03 0 0 1 0 1.4l-.8 1.3h1.1M197.7 206h-9.7l-4.9 2.1" fill="none" stroke="#040503" stroke-width=".26"/>
<g fill="#040503">
<path d="M178.4 212.4l1.8-1.4-1.3 1.9z"/>
<path d="M182.8 207.8l.6 .5-1.9 1.4z"/>
</g>
<g fill="none" stroke="#040503" stroke-width=".26">
<path d="M163.6 210.4h6.7M165.5 207.2v6.2M172.2 210.4h2M173.2 207v6.4M176.1 210.4h6.8M180.9 207.2v6.4M182.9 236.7l.1-.1a.93 .93 0 0 1 .8 .7 .93 .93 0 0 1-.3 1l-.5 .1a1.15 1.15 0 0 1-.1-1.7zM183.6 236.2l-.8 2.6M184.4 236.2a.64 .64 0 0 0 .5 1 .79 .79 0 0 1 .6 .9 .79 .79 0 0 1-.8 .7 .97 .97 0 0 1-.4-1.1 .97 .97 0 0 1 1-.7 .58 .58 0 0 0 0-.7 .58 .58 0 0 0-.6-.2zM185.5 239.6h-4.9l-1.8 1.6M167.6 252.2l-1.7 1.6M177.2 242.8l-7.9 7.8"/>
<circle cx="165.5" cy="210.4" r=".92"/>
<circle cx="173.2" cy="210.4" r=".92"/>
<circle cx="180.9" cy="210.4" r=".91"/>
</g>
<g fill="#040503">
<path d="M167.3 251.9l2-1.3-1.4 1.9z"/>
<path d="M178.6 241l.5 .5-1.9 1.3z"/>
</g>
<g fill="none" stroke="#040503" stroke-width=".26">
<path d="M152.3 239.8l.4-.2a1.16 1.16 0 0 1 0 1.9h-.3a1.2 1.2 0 0 1-.1-1.7zM153 239.3l-.8 2.5M153.8 239.2h1l-.6 1h.3a1.04 1.04 0 0 1-.2 1.6 .55 .55 0 0 1-.7-.5M173.2 239v14.9M152 242.6h3.7l1.8 1.4M159.4 245.3l3.7 2.8M161.2 243.5v7.5M165 249.4l1.8 1.4"/>
<circle cx="161.2" cy="246.7" r="2.3"/>
</g>
<g fill="#040503">
<path d="M163.1 248.1l2.1 1-.5 .6z"/>
<path d="M157.7 243.7l1.7 1.6-2.1-1z"/>
</g>
<g fill="none" stroke="#040503" stroke-width=".26">
<path d="M161.2 235.7v7.8M163.5 237.2h7.4M173.2 235.7v3.3M156.5 246.7h9.5M168 246.7h1.9M171.8 246.7h9.5"/>
<circle cx="173.2" cy="246.7" r="5.5"/>
</g>
<g fill="#040503">
<path d="M161.2 237.2l2.3-.4v.8z"/>
<path d="M170.9 236.8l2.3 .4-2.3 .4z"/>
</g>
<path d="M165.3 233.8h1.3l-.9 2.6M167.2 236.2v.2v-.1M168.1 233.9l-.1 .5a.85 .85 0 0 0 .8 .7 .74 .74 0 0 1 .3 1 .74 .74 0 0 1-1 .2l-.1-.1a.93 .93 0 0 1 .8-1.4 .59 .59 0 0 0-.1-1z" fill="none" stroke="#040503" stroke-width=".26"/>
<g fill="none" stroke="#231f20" stroke-width=".2">
<path d="M122.4 38.2h84.6M122.4 43.1h84.6M122.4 48.3h84.6M122.4 53.4h84.6M122.4 58.5h84.6M122.4 63.7h84.6M122.4 68.8h84.6M122.4 74h84.6M122.4 79.1h84.6M122.4 160.1h84.6M122.4 165h84.6M122.4 170.1h84.6"/>
<path d="M122.4 175.2h84.6M122.4 180.4h84.6M122.4 185.5h84.6M122.4 190.7h84.6M122.4 195.8h84.6M122.4 200.9h84.6"/>
</g>
<path d="M93.3 6.5h17M117.1 6.5h12M135.8 6.5h17.8" fill="none" stroke="#bd238f" stroke-width=".2"/>
<g font-size="4.9" fill="#bd238f">
<text x="9.1" y="31.9">MECHANICAL DRAWING (SINGLE SECTION, E TERMINAL CONFIGURATION)</text>
<text x="9.1" y="153.8">MECHANICAL DRAWING (SINGLE SECTION, F TERMINAL CONFIGURATION)</text>
</g>
<g font-size="3.5" fill="#231f20">
<text x="140.3" y="105.9">Recommended PCB Layout</text>
<text x="154.9" y="110.2">Top View</text>
<text x="139.4" y="140.7">Recommended Panel Cutout</text>
<text x="153.5" y="144.9">Front View</text>
<text x="152.2" y="226.5">Recommended PCB Layout</text>
<text x="166.7" y="230.8">Top View</text>
<text x="151.2" y="258.3">Recommended Panel Cutout</text>
<text x="165.4" y="262.5">Front View</text>
</g>
<g font-size="3.2" fill="#bd238f">
<text x="8.9" y="14.3">SAME SKY | SERIES: PTN16 | DESCRIPTION: ROTARY POTENTIOMETER</text>
<text x="164.8" y="14.3">date 09/12/2024 | page 5 of 11</text>
</g>
<g font-size="3.2" fill="#231f20">
<text x="123.8" y="46.8">shaft</text>
<text x="148.2" y="46.8">zinc alloy</text>
<text x="123.8" y="52">bushing</text>
<text x="148.2" y="52">zinc alloy</text>
<text x="123.8" y="57.1">driving plate</text>
<text x="148.2" y="57.1">POM (UL94HB)</text>
<text x="123.8" y="62.3">reed</text>
<text x="148.2" y="62.3">zinc</text>
<text x="176.4" y="62.3">cupronickel</text>
<text x="123.8" y="67.4">carbon plate</text>
<text x="148.2" y="67.4">FR4 (UL94HB)</text>
<text x="123.8" y="72.5">terminals</text>
<text x="123.8" y="77.7">hoop</text>
<text x="148.2" y="72.5">cold rolled steel</text>
<text x="148.2" y="77.7">cold rolled steel</text>
<text x="176.4" y="72.5">tin</text>
<text x="176.4" y="77.7">zinc</text>
<text x="123.8" y="168.7">shaft</text>
<text x="123.8" y="173.8">bushing</text>
<text x="148.2" y="168.7">zinc alloy</text>
<text x="148.2" y="173.8">zinc alloy</text>
<text x="123.8" y="179">driving plate</text>
<text x="148.2" y="179">POM (UL94HB)</text>
<text x="123.8" y="184.1">reed</text>
<text x="148.2" y="184.1">zinc</text>
<text x="176.4" y="184.1">cupronickel</text>
<text x="123.8" y="189.2">carbon plate</text>
<text x="148.2" y="189.2">FR4 (UL94HB)</text>
<text x="123.8" y="194.4">terminals</text>
<text x="148.2" y="194.4">cold rolled steel</text>
<text x="176.4" y="194.4">tin</text>
<text x="123.8" y="199.5">hoop</text>
<text x="148.2" y="199.5">cold rolled steel</text>
<text x="176.4" y="199.5">zinc</text>
</g>
<g font-size="2.8" fill="#63676b">
<text x="63.5" y="6.1">Additional Resources:</text>
<text x="113.3" y="6.1">|</text>
<text x="132.1" y="6.1">|</text>
</g>
<g font-size="2.8" fill="#bd238f">
<text x="93.3" y="6.1">Product Page</text>
<text x="117.1" y="6.1">3D Model</text>
<text x="135.8" y="6.1">PCB Footprint</text>
</g>
<g font-size="2.8" fill="#231f20">
<text x="8.9" y="40.2">units: mm</text>
<text x="123.8" y="41.7">DESCRIPTION</text>
<text x="148.2" y="41.7">MATERIAL</text>
<text x="176.4" y="41.7">PLATING/COLOR</text>
<text x="8.9" y="43.6">tolerance:</text>
<text x="8.9" y="47">X≤10.00: ±0.30 mm</text>
<text x="8.9" y="50.4">10.00&lt;X≤30.00: ±0.50 mm</text>
<text x="8.9" y="53.8">30.00&lt;X≤100.00: ±1.0 mm</text>
<text x="8.9" y="57.1">unless otherwise noted</text>
<text x="8.9" y="162">units: mm</text>
<text x="8.9" y="165.4">tolerance:</text>
<text x="123.8" y="163.5">DESCRIPTION</text>
<text x="148.2" y="163.5">MATERIAL</text>
<text x="176.4" y="163.5">PLATING/COLOR</text>
<text x="8.9" y="168.8">X≤10.00: ±0.30 mm</text>
<text x="8.9" y="172.2">10.00&lt;X≤30.00: ±0.50 mm</text>
<text x="8.9" y="175.6">30.00&lt;X≤100.00: ±1.0 mm</text>
<text x="8.9" y="179">unless otherwise noted</text>
<text x="94.1" y="269">sameskydevices.com</text>
</g>
</svg>
